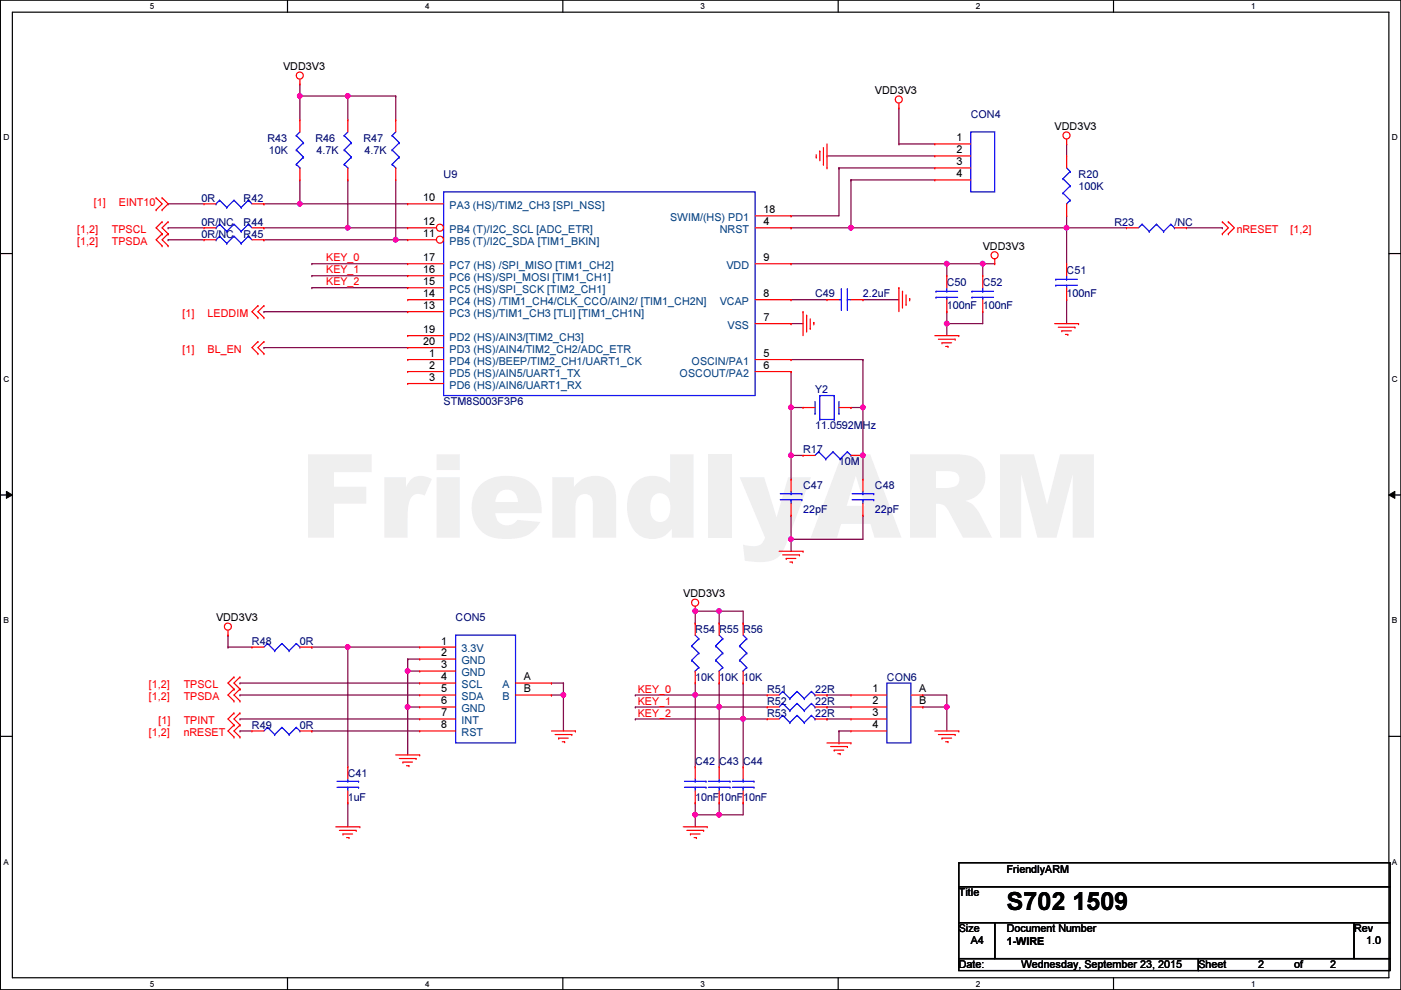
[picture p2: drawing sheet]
<svg xmlns="http://www.w3.org/2000/svg" width="297mm" height="210mm" viewBox="0 0 297 210" stroke-linecap="round" stroke-linejoin="round" font-family="sans-serif">
<path d="M.1 0h296.9v209.8h-296.9zM2.6 2.6h291.9v204.7h-291.9z" fill="none" stroke="#000" stroke-width=".25"/>
<g fill="#fff">
<path d="M31.8 .3h1v2h-1z"/>
<path d="M31.8 207.6h1v1.9h-1z"/>
</g>
<path d="M61 0v2.6M61 207.3v2.5" fill="none" stroke="#000" stroke-width=".25"/>
<g fill="#fff">
<path d="M90.1 .3h1v2h-1z"/>
<path d="M90.1 207.6h1v1.9h-1z"/>
</g>
<path d="M119.3 0v2.6M119.3 207.3v2.5" fill="none" stroke="#000" stroke-width=".25"/>
<g fill="#fff">
<path d="M148.5 .3h1v2h-1z"/>
<path d="M148.5 207.6h1v1.9h-1z"/>
</g>
<path d="M177.7 0v2.6M177.7 207.3v2.5" fill="none" stroke="#000" stroke-width=".25"/>
<g fill="#fff">
<path d="M206.9 .3h1v2h-1z"/>
<path d="M206.9 207.6h1v1.9h-1z"/>
</g>
<path d="M236.1 0v2.6M236.1 207.3v2.5" fill="none" stroke="#000" stroke-width=".25"/>
<g fill="#fff">
<path d="M265.3 .3h.9v2h-.9z"/>
<path d="M265.3 207.6h.9v1.9h-.9z"/>
<path d="M.7 28.2h1.3v1.9h-1.3z"/>
<path d="M295.1 28.2h1.3v1.9h-1.3z"/>
<path d="M.7 79.3h1.3v2h-1.3z"/>
<path d="M295.1 79.3h1.3v2h-1.3z"/>
</g>
<path d="M.1 53.8h2.5M294.5 53.8h2.5" fill="none" stroke="#000" stroke-width=".25"/>
<g fill="#fff">
<path d="M.7 130.5h1.2v2h-1.2z"/>
<path d="M295.1 130.5h1.2v2h-1.2z"/>
</g>
<path d="M.1 104.9h2.5M294.5 104.9h2.5" fill="none" stroke="#000" stroke-width=".25"/>
<path d="M1.4 104.2l1.2 .7-1.2 .8zM294.5 104.9l1.2-.7v1.5z" fill="#000"/>
<path d="M1.4 104.2l1.2 .7-1.2 .8zM294.5 104.9l1.2-.7v1.5z" fill="none" stroke="#000" stroke-width=".21"/>
<g fill="#fff">
<path d="M.7 181.7h1.2v2h-1.2z"/>
<path d="M295.1 181.7h1.2v2h-1.2z"/>
</g>
<path d="M.1 156.1h2.5M294.5 156.1h2.5" fill="none" stroke="#000" stroke-width=".25"/>
<path d="M48.3 134.7h.1M48.3 134.7v2.5M73.7 137.2h.1M73.7 137.2v25.4M50.9 144.8h.1M50.9 152.4h.1M50.9 147.4h.1M50.9 144.8h38.1M50.9 152.4h38.1M50.9 147.4h38.1" fill="none" stroke="#800040" stroke-width=".25"/>
<circle cx="73.7" cy="137.2" r=".49" fill="#f0f"/>
<circle cx="73.7" cy="137.2" r=".49" fill="none" stroke="#f0f" stroke-width=".25"/>
<path d="M48.3 137.2h.1M48.3 137.2h5.1M73.7 137.2h.1M73.7 137.2h15.3M86.4 139.7h.1M86.4 139.7h2.6M86.4 139.7v2.6M86.4 149.9h.1M86.4 149.9h2.6M73.7 170.2h.1M73.7 170.2v5.1" fill="none" stroke="#800040" stroke-width=".25"/>
<circle cx="86.4" cy="149.9" r=".49" fill="#f0f"/>
<circle cx="86.4" cy="149.9" r=".49" fill="none" stroke="#f0f" stroke-width=".25"/>
<path d="M86.4 149.9h.1M86.4 142.3h.1M86.4 149.9v10.2M86.4 142.3h2.6" fill="none" stroke="#800040" stroke-width=".25"/>
<circle cx="86.4" cy="142.3" r=".49" fill="#f0f"/>
<circle cx="86.4" cy="142.3" r=".49" fill="none" stroke="#f0f" stroke-width=".25"/>
<path d="M86.4 142.3h.1M86.4 142.3v7.6M116.9 147.4h.1M116.9 147.4h2.6M119.5 147.4h.1M119.5 147.4v7.6" fill="none" stroke="#800040" stroke-width=".25"/>
<circle cx="119.4" cy="147.3" r=".49" fill="#f0f"/>
<circle cx="119.4" cy="147.3" r=".49" fill="none" stroke="#f0f" stroke-width=".25"/>
<path d="M66.1 55.9h.1M66.1 58.5h.1M66.1 55.9h20.3M66.1 58.5h20.3M66.1 61h.1M66.1 61h20.3M116.9 144.8h.1M116.9 144.8h2.6M195.7 147.4h.1M195.7 147.4h5M200.7 149.9h.1M200.7 149.9v5.1" fill="none" stroke="#800040" stroke-width=".25"/>
<circle cx="200.7" cy="149.9" r=".49" fill="#f0f"/>
<circle cx="200.7" cy="149.9" r=".49" fill="none" stroke="#f0f" stroke-width=".25"/>
<g fill="none" stroke="#800040" stroke-width=".25">
<path d="M147.4 147.4h.1M147.4 147.4h15.2M175.3 147.4h.1M175.3 149.9h.1M175.3 152.4h.1M175.3 149.9h5.1M175.3 147.4h5.1M175.3 152.4h5.1M177.9 155h.1M177.9 157.5h.1M177.9 155h2.5M177.9 155v2.5"/>
<path d="M195.7 149.9h.1M195.7 149.9h5"/>
</g>
<circle cx="147.4" cy="147.3" r=".49" fill="#f0f"/>
<circle cx="147.4" cy="147.3" r=".49" fill="none" stroke="#f0f" stroke-width=".25"/>
<path d="M152.5 149.9h.1M152.5 149.9h10.1" fill="none" stroke="#800040" stroke-width=".25"/>
<circle cx="152.5" cy="149.9" r=".49" fill="#f0f"/>
<circle cx="152.5" cy="149.9" r=".49" fill="none" stroke="#f0f" stroke-width=".25"/>
<path d="M157.6 152.4h.1M157.6 152.4h5" fill="none" stroke="#800040" stroke-width=".25"/>
<circle cx="157.5" cy="152.4" r=".49" fill="#f0f"/>
<circle cx="157.5" cy="152.4" r=".49" fill="none" stroke="#f0f" stroke-width=".25"/>
<g fill="none" stroke="#800040" stroke-width=".25">
<path d="M147.4 132.1h.1M147.4 129.6h.1M147.4 129.6v2.5M147.4 129.6h5.1M134.7 147.4h.1M134.7 149.9h.1M134.7 147.4h12.7M147.4 147.4h.1M147.4 144.8v2.6M152.5 144.8h.1M152.5 144.8v5.1h-17.8M157.6 152.4h.1"/>
<path d="M157.6 152.4v10.2"/>
</g>
<circle cx="152.5" cy="129.6" r=".49" fill="#f0f"/>
<circle cx="152.5" cy="129.6" r=".49" fill="none" stroke="#f0f" stroke-width=".25"/>
<circle cx="147.4" cy="129.6" r=".49" fill="#f0f"/>
<circle cx="147.4" cy="129.6" r=".49" fill="none" stroke="#f0f" stroke-width=".25"/>
<g fill="none" stroke="#800040" stroke-width=".25">
<path d="M152.5 132.1h.1M152.5 129.6h.1M152.5 129.6h5.1v2.5M152.5 129.6v2.5M157.6 132.1h.1M147.4 147.4h.1M147.4 147.4v15.2M152.5 149.9h.1M152.5 149.9v12.7M147.4 170.2h.1M147.4 172.8h.1M147.4 170.2v2.6"/>
<path d="M147.4 172.8h5.1"/>
</g>
<circle cx="152.5" cy="172.7" r=".49" fill="#f0f"/>
<circle cx="152.5" cy="172.7" r=".49" fill="none" stroke="#f0f" stroke-width=".25"/>
<circle cx="147.4" cy="172.7" r=".49" fill="#f0f"/>
<circle cx="147.4" cy="172.7" r=".49" fill="none" stroke="#f0f" stroke-width=".25"/>
<g fill="none" stroke="#800040" stroke-width=".25">
<path d="M63.6 43.2h.1M63.6 43.2h22.8M66.1 137.2h.1M66.1 137.2h7.6M66.1 155h.1M66.1 155h22.9M119.5 144.8h.1M119.5 144.8v2.6M134.7 152.4h.1M157.6 144.8h.1M157.6 144.8v7.6h-22.9M200.7 149.9h.1"/>
<path d="M200.7 147.4v2.5M147.4 172.8h.1M147.4 172.8v2.5M152.5 170.2h.1M152.5 172.8h.1M152.5 170.2v2.6M157.6 170.2h.1M157.6 170.2v2.6h-5.1"/>
</g>
<circle cx="63.6" cy="43.2" r=".49" fill="#f0f"/>
<circle cx="63.6" cy="43.2" r=".49" fill="none" stroke="#f0f" stroke-width=".25"/>
<path d="M167.7 78.8h.1M167.7 76.2h.1M167.7 78.8v7.6M167.7 76.2h15.3M183 76.2h.1M183 76.2v10.2h-2.6M167.7 86.4h.1M167.7 86.4h2.6M180.4 86.4h.1M167.7 114.3h.1M167.7 114.3v2.6M167.7 114.3h15.3" fill="none" stroke="#800040" stroke-width=".25"/>
<circle cx="167.7" cy="114.3" r=".49" fill="#f0f"/>
<circle cx="167.7" cy="114.3" r=".49" fill="none" stroke="#f0f" stroke-width=".25"/>
<path d="M183 96.6h.1M183 96.6v5M183 109.3h.1M183 109.3v5" fill="none" stroke="#800040" stroke-width=".25"/>
<circle cx="182.9" cy="96.5" r=".49" fill="#f0f"/>
<circle cx="182.9" cy="96.5" r=".49" fill="none" stroke="#f0f" stroke-width=".25"/>
<path d="M167.7 96.6h.1M167.7 96.6v5" fill="none" stroke="#800040" stroke-width=".25"/>
<circle cx="167.7" cy="96.5" r=".49" fill="#f0f"/>
<circle cx="167.7" cy="96.5" r=".49" fill="none" stroke="#f0f" stroke-width=".25"/>
<path d="M167.7 68.6h.1M167.7 63.5h.1M167.7 68.6h2.6M167.7 63.5h7.6M183 63.5h.1M183 63.5h7.6M183 86.4h.1M183 86.4v10.2M167.7 109.3h.1M167.7 109.3v5" fill="none" stroke="#800040" stroke-width=".25"/>
<circle cx="182.9" cy="86.4" r=".49" fill="#f0f"/>
<circle cx="182.9" cy="86.4" r=".49" fill="none" stroke="#f0f" stroke-width=".25"/>
<path d="M167.7 96.6h.1M167.7 86.4h.1M167.7 96.6h2.6M167.7 86.4v10.2" fill="none" stroke="#800040" stroke-width=".25"/>
<circle cx="167.7" cy="86.4" r=".49" fill="#f0f"/>
<circle cx="167.7" cy="86.4" r=".49" fill="none" stroke="#f0f" stroke-width=".25"/>
<path d="M167.7 55.9h.1M167.7 55.9h33M200.7 55.9h.1M200.7 55.9v2.6" fill="none" stroke="#800040" stroke-width=".25"/>
<circle cx="200.7" cy="55.9" r=".49" fill="#f0f"/>
<circle cx="200.7" cy="55.9" r=".49" fill="none" stroke="#f0f" stroke-width=".25"/>
<path d="M200.7 55.9h.1M200.7 55.9h7.7M208.4 55.9h.1M208.4 55.9v2.6" fill="none" stroke="#800040" stroke-width=".25"/>
<circle cx="208.3" cy="55.9" r=".49" fill="#f0f"/>
<circle cx="208.3" cy="55.9" r=".49" fill="none" stroke="#f0f" stroke-width=".25"/>
<path d="M200.7 68.6h.1M200.7 68.6v2.6" fill="none" stroke="#800040" stroke-width=".25"/>
<circle cx="200.7" cy="68.6" r=".49" fill="#f0f"/>
<circle cx="200.7" cy="68.6" r=".49" fill="none" stroke="#f0f" stroke-width=".25"/>
<path d="M208.4 55.9h.1M208.4 55.9h2.5M226.1 48.3h.1M226.1 48.3v7.6M200.7 68.6h.1M200.7 66.1h.1M200.7 66.1v2.5M208.4 66.1h.1M208.4 66.1v2.5h-7.7" fill="none" stroke="#800040" stroke-width=".25"/>
<circle cx="226.1" cy="48.3" r=".49" fill="#f0f"/>
<circle cx="226.1" cy="48.3" r=".49" fill="none" stroke="#f0f" stroke-width=".25"/>
<path d="M226.1 30.5h.1M226.1 30.5v2.6M180.4 48.3h.1M180.4 48.3h45.7M226.1 63.5h.1M226.1 63.5v5.1" fill="none" stroke="#800040" stroke-width=".25"/>
<circle cx="180.4" cy="48.3" r=".49" fill="#f0f"/>
<circle cx="180.4" cy="48.3" r=".49" fill="none" stroke="#f0f" stroke-width=".25"/>
<g fill="none" stroke="#800040" stroke-width=".25">
<path d="M63.6 20.4h.1M63.6 20.4v5M175.3 33.1h.1M175.3 33.1h22.9M177.9 35.6h.1M177.9 35.6v10.2h-10.2M177.9 35.6h20.3M180.4 38.1h.1M180.4 38.1h17.8M180.4 38.1v10.2h-12.7M190.6 22.9h.1M190.6 30.5h.1"/>
<path d="M190.6 22.9v7.6M190.6 30.5h7.6M35.6 43.2h.1M35.6 43.2h7.7M73.7 48.3h.1M73.7 48.3h12.7M167.7 45.8h.1M167.7 48.3h.1M226.1 45.8h.1M226.1 48.3h.1M226.1 45.8v2.5M226.1 48.3h12.7"/>
<path d="M251.5 48.3h7.7M259.2 48.3h.1M56 66.1h.1M56 73.7h.1M56 66.1h30.4M56 73.7h30.4"/>
</g>
<circle cx="73.7" cy="48.3" r=".49" fill="#f0f"/>
<circle cx="73.7" cy="48.3" r=".49" fill="none" stroke="#f0f" stroke-width=".25"/>
<path d="M83.9 50.8h.1M83.9 50.8h2.5" fill="none" stroke="#800040" stroke-width=".25"/>
<circle cx="83.9" cy="50.8" r=".49" fill="#f0f"/>
<circle cx="83.9" cy="50.8" r=".49" fill="none" stroke="#f0f" stroke-width=".25"/>
<g fill="none" stroke="#800040" stroke-width=".25">
<path d="M63.6 20.4h.1M63.6 38.1v5.1M63.6 20.4h10.1M73.7 38.1h.1M73.7 38.1v10.2h-17.7M83.9 38.1v12.7M35.6 48.3h.1M35.6 50.8h.1M35.6 48.3h7.7M35.6 50.8h7.7M56 48.3h.1M56 50.8h.1"/>
<path d="M56 43.2h.1M56 50.8h27.9M56 43.2h7.6M63.6 43.2h.1M83.9 50.8h.1"/>
</g>
<circle cx="73.7" cy="20.3" r=".49" fill="#f0f"/>
<circle cx="73.7" cy="20.3" r=".49" fill="none" stroke="#f0f" stroke-width=".25"/>
<circle cx="63.6" cy="20.3" r=".49" fill="#f0f"/>
<circle cx="63.6" cy="20.3" r=".49" fill="none" stroke="#f0f" stroke-width=".25"/>
<path d="M63.6 17.8h.1M63.6 17.8v2.6M73.7 20.4h.1M73.7 20.4v5M73.7 20.4h10.2M83.9 20.4h.1M83.9 20.4v5M50.9 155h.1M50.9 155h2.5" fill="none" stroke="#800040" stroke-width=".25"/>
<g fill="none" stroke="#f00" stroke-width=".25">
<path d="M63.6 17.8h.1M63.6 16.8v1M63.6 25.4h.1M63.6 38.1h.1M63.6 25.4v2.6M63.6 35.6v2.5M73.7 25.4h.1M73.7 38.1h.1M73.7 25.4v2.6M73.7 35.6v2.5M173.1 33.3h.1M173.1 32.8v.5"/>
<path d="M173.8 32h.1M173.8 32v2.1M174.6 34.8h.1M174.6 31.3v3.5M175.3 35.6h.1M175.3 30.5v5.1M190.6 22.9h.1M190.6 21.9v1M198.2 30.5h.1M198.2 33.1h.1M198.2 35.6h.1M198.2 38.1h.1"/>
<path d="M198.2 30.5h7.6M198.2 33.1h7.6M198.2 35.6h7.6M198.2 38.1h7.6M226.1 30.5h.1M226.1 29.5v1M33.1 42h.1M33.1 44.5h.1M33.1 42l1.3 1.2-1.3 1.3M34.4 44.5h.1M34.4 42h.1M34.4 47h.1"/>
<path d="M34.4 49.6h.1M34.4 52.1h.1M34.4 42l1.2 1.2-1.2 1.3M34.4 47l-1.3 1.3 1.3 1.3M34.4 49.6l-1.3 1.2 1.3 1.3M35.6 47h.1M35.6 49.6h.1M35.6 52.1h.1M35.6 47l-1.2 1.3 1.2 1.3M35.6 49.6l-1.2 1.2 1.2 1.3M86.4 43.2h.1M86.4 55.9h.1"/>
<path d="M86.4 58.5h.1M86.4 55.9h7.7M86.4 43.2h7.7M86.4 58.5h7.7M160.1 48.3h7.6M160.1 55.9h7.6M160.1 45.8h7.6M167.7 48.3h.1M167.7 55.9h.1M167.7 45.8h.1M210.9 55.9h.1M210.9 54.9v1"/>
<path d="M259.2 47h.1M259.2 49.6h.1M259.2 47l1.2 1.3-1.2 1.3M260.4 47h.1M260.4 49.6h.1M260.4 47l1.3 1.3-1.3 1.3M54.7 64.8h.1M54.7 67.4h.1M54.7 72.4h.1M54.7 75h.1M54.7 64.8l-1.3 1.3 1.3 1.3M54.7 72.4l-1.3 1.3 1.3 1.3"/>
<path d="M56 64.8h.1M56 67.4h.1M56 72.4h.1M56 75h.1M56 64.8l-1.3 1.3 1.3 1.3M56 72.4l-1.3 1.3 1.3 1.3M86.4 76.2h.1M86.4 78.8h.1M86.4 73.7h.1M86.4 71.2h.1M86.4 61h.1M86.4 63.5h.1"/>
<path d="M86.4 66.1h.1M86.4 71.2h7.7M86.4 63.5h7.7M86.4 76.2h7.7M86.4 78.8h7.7M86.4 73.7h7.7M86.4 61h7.7M86.4 66.1h7.7M160.1 68.6h7.6M160.1 63.5h7.6M160.1 76.2h7.6M160.1 78.8h7.6"/>
<path d="M167.7 76.2h.1M167.7 78.8h.1M167.7 68.6h.1M167.7 63.5h.1M170.3 66.1h.1M170.3 66.1v5.1M171 66.8h.1M171 66.8v3.6M171.8 69.6h.1M171.8 67.6v2M172.5 68.4h.1M172.5 68.4v.5"/>
<path d="M175.3 63.5h.1M175.3 63.5h2.6M180.4 63.5h2.6M183 63.5h.1M190.6 61h.1M190.6 61v5.1M191.3 61.8h.1M191.3 61.8v3.5M192.1 64.6h.1M192.1 62.5v2.1M192.9 63.3h.1M192.9 63.3v.5"/>
<path d="M198.2 71.2h5.1M199 71.9h3.5M199.7 72.7h.1M199.7 72.7h2.1M200.5 73.4h.5M201 73.4h.1M202.5 71.9h.1M203.3 71.2h.1M223.6 68.6h5.1M224.4 69.4h3.5M225.1 70.1h.1M225.1 70.1h2.1"/>
<path d="M225.9 70.9h.5M226.4 70.9h.1M227.9 69.4h.1M228.7 68.6h.1M86.4 81.3h.1M86.4 81.3h7.7M170.3 96.6h.1M170.3 86.4h.1M170.3 96.6h2.5M170.3 86.4h2.5M177.9 86.4h2.5M180.4 86.4h.1"/>
<path d="M180.4 96.6h2.6M183 96.6h.1M165.2 116.9h5.1M165.9 117.6h3.6M166.7 118.4h.1M166.7 118.4h2M167.5 119.2h.5M168 119.2h.1M169.5 117.6h.1M170.3 116.9h.1M48.3 134.7h.1M48.3 133.6v1.1"/>
<path d="M53.4 137.2h.1M53.4 137.2h2.6M63.6 137.2h2.5M66.1 137.2h.1M147.4 129.6h.1M147.4 128.6v1M152.5 132.1h.1M152.5 132.1v2.6M49.6 143.6h.1M49.6 146.1h.1M49.6 148.6h.1M49.6 151.2h.1"/>
<path d="M49.6 153.7h.1M49.6 156.3h.1M49.6 143.6l-1.3 1.2 1.3 1.3M49.6 146.1l-1.3 1.3 1.3 1.2M49.6 151.2l-1.3 1.2 1.3 1.3M49.6 153.7l-1.3 1.3 1.3 1.3M50.9 143.6h.1M50.9 146.1h.1M50.9 148.6h.1M50.9 151.2h.1M50.9 153.7h.1M50.9 156.3h.1"/>
<path d="M50.9 143.6l-1.3 1.2 1.3 1.3M50.9 146.1l-1.3 1.3 1.3 1.2M50.9 151.2l-1.3 1.2 1.3 1.3M50.9 153.7l-1.3 1.3 1.3 1.3M53.4 155h.1M53.4 155h2.6M63.6 155h2.5M66.1 155h.1M116.9 155h5.1M117.7 155.7h3.5M118.4 156.5h.1M118.4 156.5h2.1"/>
<path d="M119.2 157.3h.5M119.7 157.3h.1M121.2 155.7h.1M122 155h.1M152.5 144.8h.1M152.5 142.3v2.5M162.6 152.4h.1M162.6 152.4h2.6M172.8 152.4h2.5M175.3 152.4h.1M175.3 157.5h5.1M176.1 158.3h3.6"/>
<path d="M176.9 159h.1M176.9 159h2M177.6 159.8h.5M178.1 159.8h.1M179.7 158.3h.1M180.4 157.5h.1M198.2 155h5.1M199 155.7h3.5M199.7 156.5h.1M199.7 156.5h2.1M200.5 157.3h.5M201 157.3h.1"/>
<path d="M202.5 155.7h.1M203.3 155h.1M71.2 175.3h5.1M72 176.1h3.5M72.7 176.8h.1M72.7 176.8h2.1M73.5 177.6h.5M74 177.6h.1M75.5 176.1h.1M76.3 175.3h.1M83.9 160.1h5.1M84.7 160.8h3.5"/>
<path d="M85.4 161.6h.1M85.4 161.6h2.1M86.2 162.3h.5M86.7 162.3h.1M88.2 160.8h.1M89 160.1h.1M144.9 175.3h5M145.6 176.1h3.6M146.4 176.8h.1M146.4 176.8h2M147.1 177.6h.6M147.4 162.6h.1"/>
<path d="M147.4 170.2h.1M147.4 162.6v2.5M147.4 167.7v2.5M147.7 177.6h.1M149.2 176.1h.1M149.9 175.3h.1M157.6 162.6h.1M157.6 170.2h.1M157.6 162.6v2.5M157.6 167.7v2.5"/>
<circle cx="63.6" cy="16" r=".75"/>
<circle cx="190.6" cy="21.1" r=".75"/>
<circle cx="226.1" cy="28.7" r=".75"/>
<circle cx="210.9" cy="54.1" r=".75"/>
<circle cx="48.3" cy="132.9" r=".75"/>
<circle cx="147.4" cy="127.8" r=".75"/>
</g>
<path d="M203.3 182.9h91.4v5.1h-91.4zM203.3 188h91.4v7.6h-91.4zM203.3 195.6h7.6v7.6h-7.6zM210.9 195.6h76.2v7.6h-76.2zM287.1 195.6h7.6v7.6h-7.6zM203.3 203.2h50.8v2.6h-50.8zM254.1 203.2h40.6v2.6h-40.6z" fill="none" stroke="#000" stroke-width=".25"/>
<g fill="none" stroke="#00f" stroke-width=".25">
<path d="M62.8 28.7h.1M62.8 31.8h.1M62.8 34.8h.1M62.8 28.7l1.5 1.6M62.8 31.8l1.5 1.5M62.8 34.8l.8 .8M63.6 35.6h.1M63.6 28l-.8 .7M64.3 30.3h.1M64.3 33.3h.1M64.3 30.3l-1.5 1.5M64.3 33.3l-1.5 1.5"/>
<path d="M73 28.7h.1M73 31.8h.1M73 34.8h.1M73 28.7l1.5 1.6M73 31.8l1.5 1.5M73 34.8l.7 .8M73.7 35.6h.1M73.7 28l-.7 .7M74.5 30.3h.1M74.5 33.3h.1M74.5 30.3l-1.5 1.5M74.5 33.3l-1.5 1.5"/>
<path d="M205.8 28h5.1v12.7h-5.1zM94.1 40.7h66v43.2h-66zM177.9 63.5h.5M178.4 63.5h.1M178.4 61.3h.1M178.4 61.3v4.5M179.7 61.3h.1M179.7 63.5h.1M179.7 63.5h.7M179.7 61.3v4.5M172.8 87.7h.1M172.8 85.1v2.6"/>
<path d="M173.6 95.8h.1M173.6 95.8l-.8 .8M173.6 95.8l1.5 1.5M173.8 88.9h.1M173.8 83.9h.1M173.8 83.9v5M173.8 88.9h3.1M173.8 83.9h3.1M175.1 97.3h.1M176.6 95.8h.1M176.6 95.8l-1.5 1.5M176.6 95.8l1.5 1.5"/>
<path d="M176.9 88.9h.1M176.9 83.9h.1M176.9 83.9v5M177.9 87.7h.1M177.9 85.1v2.6M178.1 97.3h.1M179.7 95.8h.1M179.7 95.8l-1.6 1.5M179.7 95.8l.7 .8M180.4 96.6h.1M56.7 136.4h.1M56.7 136.4l-.7 .8"/>
<path d="M56.7 136.4l1.5 1.6M58.2 138h.1M59.8 136.4h.1M59.8 136.4l-1.6 1.6M59.8 136.4l1.5 1.6M61.3 138h.1M62.8 136.4h.1M62.8 136.4l-1.5 1.6M62.8 136.4l.8 .8M63.6 137.2h.1M151.7 136.9h.1M151.7 140h.1"/>
<path d="M151.7 136.9l1.5 1.6M151.7 140l1.5 1.5M152.5 134.7l.7 .7M153.2 135.4h.1M153.2 138.5h.1M153.2 135.4l-1.5 1.5M153.2 138.5l-1.5 1.5M56.7 154.2h.1M56.7 154.2l-.7 .8M56.7 154.2l1.5 1.5M58.2 155.7h.1M59.8 154.2h.1"/>
<path d="M59.8 154.2l-1.6 1.5M59.8 154.2l1.5 1.5M61.3 155.7h.1M62.8 154.2h.1M62.8 154.2l-1.5 1.5M62.8 154.2l.8 .8M63.6 155h.1M152.5 142.3h.1M153.2 141.5h.1M153.2 141.5l-.7 .8M165.9 151.7h.1M165.9 151.7l-.7 .7"/>
<path d="M165.9 151.7l1.6 1.5M167.5 153.2h.1M169 151.7h.1M169 151.7l-1.5 1.5M169 151.7l1.5 1.5M170.5 153.2h.1M172 151.7h.1M172 151.7l-1.5 1.5M172 151.7l.8 .7M172.8 152.4h.1M145.1 166.9h4.6M145.1 165.7h4.6"/>
<path d="M147.4 165.7h.1M147.4 166.9h.1M147.4 165.1v.6M147.4 166.9v.8M149.7 166.9h.1M149.7 165.7h.1M155.3 166.9h4.5M155.3 165.7h4.5M157.6 165.7h.1M157.6 166.9h.1M157.6 165.1v.6M157.6 166.9v.8"/>
<path d="M159.8 166.9h.1M159.8 165.7h.1"/>
</g>
<circle cx="93.3" cy="48.3" r=".75" fill="#fff"/>
<g fill="none" stroke="#f00" stroke-width=".25">
<path d="M86.4 48.3h.1M86.4 48.3h6.1"/>
<circle cx="93.3" cy="48.3" r=".75"/>
</g>
<circle cx="93.3" cy="50.8" r=".75" fill="#fff"/>
<g fill="none" stroke="#f00" stroke-width=".25">
<path d="M83.9 25.4h.1M83.9 38.1h.1M83.9 25.4v2.6M83.9 35.6v2.5M226.1 33.1h.1M226.1 33.1v2.5M43.3 48.3h.1M43.3 43.2h.1M43.3 50.8h.1M43.3 50.8h2.5M43.3 48.3h2.5M43.3 43.2h2.5"/>
<path d="M53.4 50.8h2.6M53.4 48.3h2.6M53.4 43.2h2.6M56 48.3h.1M56 43.2h.1M56 50.8h.1M86.4 50.8h.1M86.4 50.8h6.1M200.7 58.5h.1M200.7 58.5v2.5M208.4 58.5h.1M208.4 58.5v2.5"/>
<path d="M226.1 45.8h.1M226.1 55.9h.1M226.1 43.2v2.6M226.1 55.9v2.6M238.8 48.3h.1M238.8 48.3h2.6M249 48.3h2.5M251.5 48.3h.1M200.7 66.1h.1M200.7 63.5v2.6M208.4 66.1h.1M208.4 63.5v2.6"/>
<path d="M226.1 63.5h.1M226.1 61v2.5M167.7 101.6h.1M167.7 109.3h.1M167.7 101.6v2.6M167.7 106.7v2.6M183 101.6h.1M183 109.3h.1M183 101.6v2.6M183 106.7v2.6M89 137.2h.1M89 139.7h.1"/>
<path d="M89 137.2h7.6M89 139.7h7.6M147.4 132.1h.1M147.4 132.1v2.6M157.6 132.1h.1M157.6 132.1v2.6M89 142.3h.1M89 144.8h.1M89 147.4h.1M89 149.9h.1M89 152.4h.1M89 155h.1"/>
<path d="M89 147.4h7.6M89 142.3h7.6M89 144.8h7.6M89 149.9h7.6M89 152.4h7.6M89 155h7.6M109.3 147.4h7.6M109.3 144.8h7.6M116.9 144.8h.1M116.9 147.4h.1M147.4 144.8h.1M147.4 142.3v2.5"/>
<path d="M157.6 144.8h.1M157.6 142.3v2.5M162.6 147.4h.1M162.6 149.9h.1M162.6 147.4h2.6M162.6 149.9h2.6M172.8 147.4h2.5M172.8 149.9h2.5M175.3 147.4h.1M175.3 149.9h.1M180.4 147.4h.1M180.4 149.9h.1"/>
<path d="M180.4 152.4h.1M180.4 155h.1M180.4 147.4h7.6M180.4 149.9h7.6M180.4 152.4h7.6M180.4 155h7.6M193.1 147.4h2.6M193.1 149.9h2.6M195.7 147.4h.1M195.7 149.9h.1M73.7 162.6h.1M73.7 170.2h.1"/>
<path d="M73.7 162.6v2.5M73.7 167.7v2.5M152.5 162.6h.1M152.5 170.2h.1M152.5 162.6v2.5M152.5 167.7v2.5"/>
<circle cx="93.3" cy="50.8" r=".75"/>
</g>
<g fill="none" stroke="#00f" stroke-width=".25">
<path d="M83.1 28.7h.1M83.1 31.8h.1M83.1 34.8h.1M83.1 28.7l1.6 1.6M83.1 31.8l1.6 1.5M83.1 34.8l.8 .8M83.9 35.6h.1M83.9 28l-.8 .7M84.7 30.3h.1M84.7 33.3h.1M84.7 30.3l-1.6 1.5M84.7 33.3l-1.6 1.5"/>
<path d="M225.4 37.9h.1M225.4 37.9l1.5 1.5M226.1 35.6l.8 .8M226.9 36.4h.1M226.9 39.4h.1M226.9 36.4l-1.5 1.5M226.9 39.4l-1.5 1.5M45.8 48.3h.1M45.8 43.2h.1M45.8 50.8h.1M46.6 47.5h.1M46.6 42.5h.1"/>
<path d="M46.6 50.1h.1M46.6 47.5l1.5 1.6M46.6 47.5l-.8 .8M46.6 42.5l1.5 1.5M46.6 42.5l-.8 .7M46.6 50.1l1.5 1.5M46.6 50.1l-.8 .7M48.1 49.1h.1M48.1 44h.1M48.1 51.6h.1M49.6 47.5h.1M49.6 42.5h.1"/>
<path d="M49.6 50.1h.1M49.6 47.5l1.5 1.6M49.6 47.5l-1.5 1.6M49.6 42.5l1.5 1.5M49.6 42.5l-1.5 1.5M49.6 50.1l1.5 1.5M49.6 50.1l-1.5 1.5M51.1 49.1h.1M51.1 44h.1M51.1 51.6h.1M52.7 47.5h.1M52.7 42.5h.1"/>
<path d="M52.7 50.1h.1M52.7 47.5l.7 .8M52.7 47.5l-1.6 1.6M52.7 42.5l.7 .7M52.7 42.5l-1.6 1.5M52.7 50.1l.7 .7M52.7 50.1l-1.6 1.5M223.9 59.2h.1M223.9 59.2h4.5M225.4 40.9h.1M225.4 40.9l1.5 1.6M226.1 43.2h.1"/>
<path d="M226.1 59.2h.1M226.1 58.5v.7M226.9 42.5h.1M226.9 42.5l-.8 .7M242.1 47.5h.1M242.1 47.5l-.7 .8M242.1 47.5l1.6 1.6M243.7 49.1h.1M245.2 47.5h.1M245.2 47.5l-1.5 1.6M245.2 47.5l1.5 1.6M246.7 49.1h.1"/>
<path d="M248.2 47.5h.1M248.2 47.5l-1.5 1.6M248.2 47.5l.8 .8M249 48.3h.1M198.5 61.8h.1M198.5 63h.1M198.5 61.8h4.5M198.5 63h4.5M200.7 63h.1M200.7 61.8h.1M200.7 61v.8M200.7 63v.5"/>
<path d="M206.1 61.8h.1M206.1 63h.1M206.1 61.8h4.5M206.1 63h4.5M208.4 63h.1M208.4 61.8h.1M208.4 61v.8M208.4 63v.5M223.9 60.5h.1M223.9 60.5h4.5M226.1 60.5h.1M226.1 60.5v.5"/>
<path d="M165.4 106h4.6M165.4 104.7h4.6M167.7 104.7h.1M167.7 106h.1M167.7 104.2v.5M167.7 106v.7M170 106h.1M170 104.7h.1M180.7 106h4.5M180.7 104.7h4.5M183 104.7h.1M183 106h.1"/>
<path d="M183 104.2v.5M183 106v.7M185.2 106h.1M185.2 104.7h.1M96.6 134.7h12.7v22.8h-12.7zM146.6 136.9h.1M146.6 140h.1M146.6 136.9l1.6 1.6M146.6 140l1.6 1.5M147.4 134.7l.8 .7M148.2 135.4h.1M148.2 138.5h.1"/>
<path d="M148.2 135.4l-1.6 1.5M148.2 138.5l-1.6 1.5M156.8 136.9h.1M156.8 140h.1M156.8 136.9l1.5 1.6M156.8 140l1.5 1.5M157.6 134.7l.7 .7M158.3 135.4h.1M158.3 138.5h.1M158.3 135.4l-1.5 1.5M158.3 138.5l-1.5 1.5M147.4 142.3h.1"/>
<path d="M148.2 141.5h.1M148.2 141.5l-.8 .8M157.6 142.3h.1M158.3 141.5h.1M158.3 141.5l-.7 .8M165.9 146.6h.1M165.9 149.1h.1M165.9 146.6l-.7 .8M165.9 146.6l1.6 1.5M165.9 149.1l-.7 .8M165.9 149.1l1.6 1.6M167.5 148.1h.1"/>
<path d="M167.5 150.7h.1M169 146.6h.1M169 149.1h.1M169 146.6l-1.5 1.5M169 146.6l1.5 1.5M169 149.1l1.5 1.6M169 149.1l-1.5 1.6M170.5 148.1h.1M170.5 150.7h.1M172 146.6h.1M172 149.1h.1M172 146.6l-1.5 1.5"/>
<path d="M172 146.6l.8 .8M172 149.1l-1.5 1.6M172 149.1l.8 .8M172.8 147.4h.1M172.8 149.9h.1M188 144.8h5.1v12.7h-5.1zM71.5 166.9h4.5M71.5 165.7h4.5M73.7 165.7h.1M73.7 166.9h.1M73.7 165.1v.6M73.7 166.9v.8"/>
<path d="M76 166.9h.1M76 165.7h.1M150.2 166.9h4.6M150.2 165.7h4.6M152.5 165.7h.1M152.5 166.9h.1M152.5 165.1v.6M152.5 166.9v.8M154.8 166.9h.1M154.8 165.7h.1"/>
</g>
<circle cx="73.7" cy="137.2" r=".49" fill="#f0f"/>
<circle cx="73.7" cy="137.2" r=".49" fill="none" stroke="#f0f" stroke-width=".25"/>
<circle cx="86.4" cy="149.9" r=".49" fill="#f0f"/>
<circle cx="86.4" cy="149.9" r=".49" fill="none" stroke="#f0f" stroke-width=".25"/>
<circle cx="86.4" cy="142.3" r=".49" fill="#f0f"/>
<circle cx="86.4" cy="142.3" r=".49" fill="none" stroke="#f0f" stroke-width=".25"/>
<circle cx="119.4" cy="147.3" r=".49" fill="#f0f"/>
<circle cx="119.4" cy="147.3" r=".49" fill="none" stroke="#f0f" stroke-width=".25"/>
<circle cx="200.7" cy="149.9" r=".49" fill="#f0f"/>
<circle cx="200.7" cy="149.9" r=".49" fill="none" stroke="#f0f" stroke-width=".25"/>
<circle cx="147.4" cy="147.3" r=".49" fill="#f0f"/>
<circle cx="147.4" cy="147.3" r=".49" fill="none" stroke="#f0f" stroke-width=".25"/>
<circle cx="152.5" cy="149.9" r=".49" fill="#f0f"/>
<circle cx="152.5" cy="149.9" r=".49" fill="none" stroke="#f0f" stroke-width=".25"/>
<circle cx="157.5" cy="152.4" r=".49" fill="#f0f"/>
<circle cx="157.5" cy="152.4" r=".49" fill="none" stroke="#f0f" stroke-width=".25"/>
<circle cx="152.5" cy="129.6" r=".49" fill="#f0f"/>
<circle cx="152.5" cy="129.6" r=".49" fill="none" stroke="#f0f" stroke-width=".25"/>
<circle cx="147.4" cy="129.6" r=".49" fill="#f0f"/>
<circle cx="147.4" cy="129.6" r=".49" fill="none" stroke="#f0f" stroke-width=".25"/>
<circle cx="152.5" cy="172.7" r=".49" fill="#f0f"/>
<circle cx="152.5" cy="172.7" r=".49" fill="none" stroke="#f0f" stroke-width=".25"/>
<circle cx="147.4" cy="172.7" r=".49" fill="#f0f"/>
<circle cx="147.4" cy="172.7" r=".49" fill="none" stroke="#f0f" stroke-width=".25"/>
<circle cx="63.6" cy="43.2" r=".49" fill="#f0f"/>
<circle cx="63.6" cy="43.2" r=".49" fill="none" stroke="#f0f" stroke-width=".25"/>
<circle cx="167.7" cy="114.3" r=".49" fill="#f0f"/>
<circle cx="167.7" cy="114.3" r=".49" fill="none" stroke="#f0f" stroke-width=".25"/>
<circle cx="182.9" cy="96.5" r=".49" fill="#f0f"/>
<circle cx="182.9" cy="96.5" r=".49" fill="none" stroke="#f0f" stroke-width=".25"/>
<circle cx="167.7" cy="96.5" r=".49" fill="#f0f"/>
<circle cx="167.7" cy="96.5" r=".49" fill="none" stroke="#f0f" stroke-width=".25"/>
<circle cx="182.9" cy="86.4" r=".49" fill="#f0f"/>
<circle cx="182.9" cy="86.4" r=".49" fill="none" stroke="#f0f" stroke-width=".25"/>
<circle cx="167.7" cy="86.4" r=".49" fill="#f0f"/>
<circle cx="167.7" cy="86.4" r=".49" fill="none" stroke="#f0f" stroke-width=".25"/>
<circle cx="200.7" cy="55.9" r=".49" fill="#f0f"/>
<circle cx="200.7" cy="55.9" r=".49" fill="none" stroke="#f0f" stroke-width=".25"/>
<circle cx="208.3" cy="55.9" r=".49" fill="#f0f"/>
<circle cx="208.3" cy="55.9" r=".49" fill="none" stroke="#f0f" stroke-width=".25"/>
<circle cx="200.7" cy="68.6" r=".49" fill="#f0f"/>
<circle cx="200.7" cy="68.6" r=".49" fill="none" stroke="#f0f" stroke-width=".25"/>
<circle cx="226.1" cy="48.3" r=".49" fill="#f0f"/>
<circle cx="226.1" cy="48.3" r=".49" fill="none" stroke="#f0f" stroke-width=".25"/>
<circle cx="180.4" cy="48.3" r=".49" fill="#f0f"/>
<circle cx="180.4" cy="48.3" r=".49" fill="none" stroke="#f0f" stroke-width=".25"/>
<circle cx="73.7" cy="48.3" r=".49" fill="#f0f"/>
<circle cx="73.7" cy="48.3" r=".49" fill="none" stroke="#f0f" stroke-width=".25"/>
<circle cx="83.9" cy="50.8" r=".49" fill="#f0f"/>
<circle cx="83.9" cy="50.8" r=".49" fill="none" stroke="#f0f" stroke-width=".25"/>
<circle cx="73.7" cy="20.3" r=".49" fill="#f0f"/>
<circle cx="73.7" cy="20.3" r=".49" fill="none" stroke="#f0f" stroke-width=".25"/>
<circle cx="63.6" cy="20.3" r=".49" fill="#f0f"/>
<circle cx="63.6" cy="20.3" r=".49" fill="none" stroke="#f0f" stroke-width=".25"/>
<text font-size="24.7" fill="#efefef" x="63.5" y="114">FriendlyARM</text>
<text font-size="5.3" x="213.4" y="192.9">S702 1509</text>
<g font-size="2.3">
<text x="60" y="14.8">VDD3V3</text>
<text x="185.5" y="19.9">VDD3V3</text>
<text x="202.8" y="30">1</text>
<text x="223.6" y="27.5">VDD3V3</text>
<text x="202.8" y="32.5">2</text>
<text x="202.8" y="35.1">3</text>
<text x="202.8" y="37.6">4</text>
<text x="89.7" y="42.7">10</text>
<text x="89.7" y="47.8">12</text>
<text x="161.9" y="47.8">4</text>
<text x="161.9" y="45.2">18</text>
<text x="89.7" y="50.3">11</text>
<text x="208.4" y="52.9">VDD3V3</text>
<text x="89.7" y="55.4">17</text>
<text x="89.7" y="57.9">16</text>
<text x="161.9" y="55.4">9</text>
<text x="89.7" y="60.5">15</text>
<text x="89.7" y="63">14</text>
<text x="89.7" y="65.5">13</text>
<text x="161.9" y="63">8</text>
<text x="89.7" y="70.6">19</text>
<text x="161.9" y="68.1">7</text>
<text x="89.7" y="73.2">20</text>
<text x="91" y="75.7">1</text>
<text x="161.9" y="75.7">5</text>
<text x="91" y="78.2">2</text>
<text x="91" y="80.8">3</text>
<text x="161.9" y="78.2">6</text>
<text x="45.8" y="131.7">VDD3V3</text>
<text x="144.9" y="126.6">VDD3V3</text>
<text x="93.6" y="136.7">1</text>
<text x="93.6" y="139.2">2</text>
<text x="93.6" y="141.7">3</text>
<text x="93.6" y="144.3">4</text>
<text x="93.6" y="146.8">5</text>
<text x="93.6" y="149.4">6</text>
<text x="111.1" y="144.3">A</text>
<text x="111.1" y="146.8">B</text>
<text x="185" y="146.8">1</text>
<text x="185" y="149.4">2</text>
<text x="194.9" y="146.8">A</text>
<text x="194.9" y="149.4">B</text>
<text x="93.6" y="151.9">7</text>
<text x="93.6" y="154.4">8</text>
<text x="185" y="151.9">3</text>
<text x="185" y="154.4">4</text>
<text x="213.4" y="185">FriendlyARM</text>
<text x="203.3" y="190.1">Title</text>
<text x="203.3" y="197.7">Size</text>
<text x="213.4" y="197.7">Document Number</text>
<text x="287.1" y="197.7">Rev</text>
<text x="205.8" y="200.2">A4</text>
<text x="213.4" y="200.3">1-WIRE</text>
<text x="289.6" y="200.2">1.0</text>
<text x="203.3" y="205.3">Date:</text>
<text x="216.5" y="205.3">Wednesday, September 23, 2015</text>
<text x="254.1" y="205.3">Sheet</text>
<text x="266.8" y="205.3">2</text>
<text x="274.4" y="205.3">of</text>
<text x="282" y="205.3">2</text>
</g>
<g font-size="2.3" fill="#000080">
<text x="205.8" y="25">CON4</text>
<text x="56.7" y="30.1">R43</text>
<text x="57" y="32.6">10K</text>
<text x="66.9" y="30.1">R46</text>
<text x="67.1" y="32.6">4.7K</text>
<text x="77" y="30.1">R47</text>
<text x="77.3" y="32.6">4.7K</text>
<text x="94.1" y="37.7">U9</text>
<text x="228.7" y="37.7">R20</text>
<text x="228.7" y="40.2">100K</text>
<text x="42.8" y="47.8">0R/NC</text>
<text x="42.8" y="42.8">0R</text>
<text x="51.6" y="47.8">R44</text>
<text x="51.6" y="42.8">R42</text>
<text x="236.3" y="47.8">R23</text>
<text x="249" y="47.8">/NC</text>
<text x="42.8" y="50.4">0R/NC</text>
<text x="51.6" y="50.4">R45</text>
<text x="226.1" y="58">C51</text>
<text x="172.8" y="63.1">C49</text>
<text x="183" y="63.1">2.2uF</text>
<text x="200.7" y="60.5">C50</text>
<text x="200.7" y="65.6">100nF</text>
<text x="208.4" y="60.5">C52</text>
<text x="208.4" y="65.6">100nF</text>
<text x="226.1" y="63.1">100nF</text>
<text x="172.8" y="83.4">Y2</text>
<text x="94.1" y="85.9">STM8S003F3P6</text>
<text x="172.8" y="91">11.0592MHz</text>
<text x="170.3" y="96.1">R17</text>
<text x="177.9" y="98.6">10M</text>
<text x="170.3" y="103.7">C47</text>
<text x="185.5" y="103.7">C48</text>
<text x="170.3" y="108.8">22pF</text>
<text x="185.5" y="108.8">22pF</text>
<text x="96.6" y="131.7">CON5</text>
<text x="53.4" y="136.7">R48</text>
<text x="63.6" y="136.7">0R</text>
<text x="147.4" y="134.2">R54</text>
<text x="152.5" y="134.2">R55</text>
<text x="157.6" y="134.2">R56</text>
<text x="147.4" y="144.4">10K</text>
<text x="152.5" y="144.4">10K</text>
<text x="157.6" y="144.4">10K</text>
<text x="162.6" y="146.9">R51</text>
<text x="162.6" y="149.4">R52</text>
<text x="172.8" y="146.9">22R</text>
<text x="172.8" y="149.4">22R</text>
<text x="188" y="144.4">CON6</text>
<text x="53.4" y="154.5">R49</text>
<text x="63.6" y="154.5">0R</text>
<text x="162.6" y="152">R53</text>
<text x="172.8" y="152">22R</text>
<text x="73.7" y="164.7">C41</text>
<text x="147.4" y="162.1">C42</text>
<text x="152.5" y="162.1">C43</text>
<text x="157.6" y="162.1">C44</text>
<text x="73.7" y="169.8">1uF</text>
<text x="147.4" y="169.8">10nF</text>
<text x="152.5" y="169.8">10nF</text>
<text x="157.6" y="169.8">10nF</text>
</g>
<g font-size="2.3" fill="#f00">
<text x="19.9" y="43.8">[1]</text>
<text x="25.2" y="43.8">EINT10</text>
<text x="16.3" y="49.4">[1,2]</text>
<text x="16.3" y="51.9">[1,2]</text>
<text x="23.7" y="49.4">TPSCL</text>
<text x="23.7" y="51.9">TPSDA</text>
<text x="262.2" y="49.4">nRESET</text>
<text x="273.6" y="49.4">[1,2]</text>
<text x="69.2" y="55.4">KEY_0</text>
<text x="69.2" y="58">KEY_1</text>
<text x="69.2" y="60.5">KEY_2</text>
<text x="38.7" y="67.1">[1]</text>
<text x="44" y="67.1">LEDDIM</text>
<text x="38.7" y="74.8">[1]</text>
<text x="44" y="74.8">BL_EN</text>
<text x="31.6" y="145.9">[1,2]</text>
<text x="31.6" y="148.4">[1,2]</text>
<text x="38.9" y="145.9">TPSCL</text>
<text x="38.9" y="148.4">TPSDA</text>
<text x="135.2" y="146.9">KEY_0</text>
<text x="135.2" y="149.4">KEY_1</text>
<text x="33.6" y="153.5">[1]</text>
<text x="38.9" y="153.5">TPINT</text>
<text x="135.2" y="151.9">KEY_2</text>
<text x="31.6" y="156">[1,2]</text>
<text x="38.9" y="156">nRESET</text>
</g>
<g font-size="2.3" fill="#004080">
<text x="95.3" y="44.3">PA3 (HS)/TIM2_CH3 [SPI_NSS]</text>
<text x="142.1" y="46.8">SWIM/(HS) PD1</text>
<text x="95.3" y="49.4">PB4 (T)/I2C_SCL [ADC_ETR]</text>
<text x="95.3" y="51.9">PB5 (T)/I2C_SDA [TIM1_BKIN]</text>
<text x="152.6" y="49.4">NRST</text>
<text x="95.3" y="57">PC7 (HS) /SPI_MISO [TIM1_CH2]</text>
<text x="95.3" y="59.5">PC6 (HS)/SPI_MOSI [TIM1_CH1]</text>
<text x="154" y="57">VDD</text>
<text x="95.3" y="62.1">PC5 (HS)/SPI_SCK [TIM2_CH1]</text>
<text x="95.3" y="64.6">PC4 (HS) /TIM1_CH4/CLK_CCO/AIN2/ [TIM1_CH2N]</text>
<text x="152.6" y="64.6">VCAP</text>
<text x="95.3" y="67.1">PC3 (HS)/TIM1_CH3 [TLI] [TIM1_CH1N]</text>
<text x="154.3" y="69.7">VSS</text>
<text x="95.3" y="77.3">PD4 (HS)/BEEP/TIM2_CH1/UART1_CK</text>
<text x="95.3" y="74.8">PD3 (HS)/AIN4/TIM2_CH2/ADC_ETR</text>
<text x="95.3" y="72.2">PD2 (HS)/AIN3/[TIM2_CH3]</text>
<text x="146.6" y="77.3">OSCIN/PA1</text>
<text x="95.3" y="79.8">PD5 (HS)/AIN5/UART1_TX</text>
<text x="95.3" y="82.4">PD6 (HS)/AIN6/UART1_RX</text>
<text x="144.1" y="79.8">OSCOUT/PA2</text>
<text x="97.9" y="138.3">3.3V</text>
<text x="97.9" y="140.8">GND</text>
<text x="97.9" y="143.3">GND</text>
<text x="97.9" y="145.9">SCL</text>
<text x="97.9" y="148.4">SDA</text>
<text x="106.5" y="145.9">A</text>
<text x="106.5" y="148.4">B</text>
<text x="97.9" y="151">GND</text>
<text x="97.9" y="153.5">INT</text>
<text x="97.9" y="156">RST</text>
</g>
<g font-size="1.8">
<text x="31.8" y="1.9">5</text>
<text x="90.1" y="1.9">4</text>
<text x="148.5" y="1.9">3</text>
<text x="206.9" y="1.9">2</text>
<text x="265.3" y="1.9">1</text>
<text x=".7" y="29.8">D</text>
<text x="295.1" y="29.8">D</text>
<text x=".7" y="80.9">C</text>
<text x="295.1" y="80.9">C</text>
<text x=".7" y="132.1">B</text>
<text x="295.1" y="132.1">B</text>
<text x=".7" y="183.3">A</text>
<text x="295.1" y="183.3">A</text>
<text x="31.8" y="209.2">5</text>
<text x="90.1" y="209.2">4</text>
<text x="148.5" y="209.2">3</text>
<text x="206.9" y="209.2">2</text>
<text x="265.3" y="209.2">1</text>
</g>
</svg>
